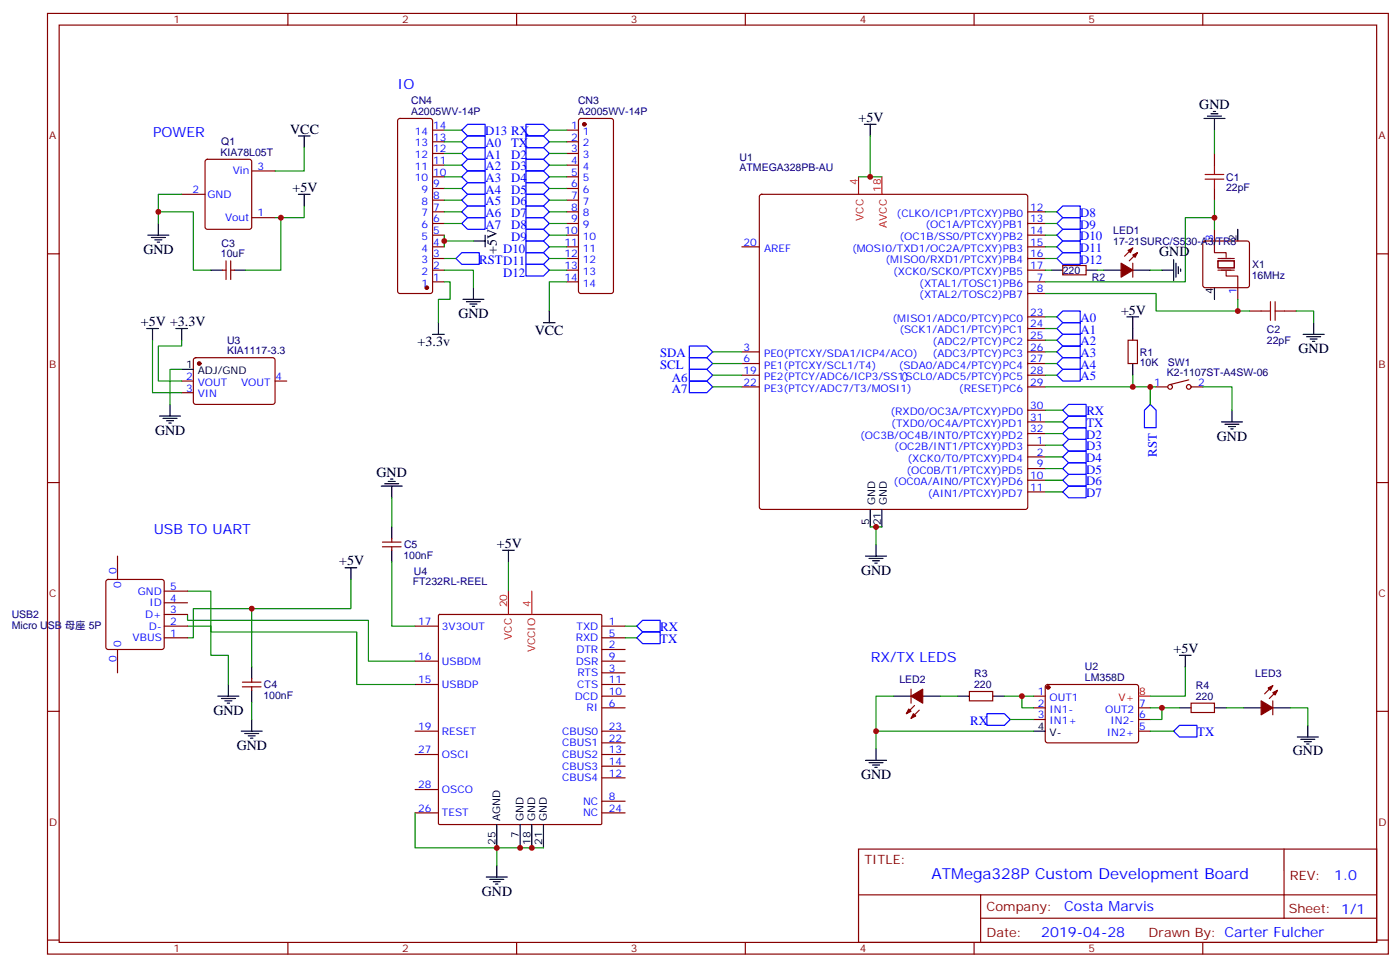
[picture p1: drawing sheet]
<svg xmlns="http://www.w3.org/2000/svg" width="423mm" height="292mm" viewBox="0 0 423 292" stroke-linecap="round" stroke-linejoin="round" font-family="sans-serif">
<g fill="none" stroke="#870000" stroke-width=".35">
<path d="M14.4 4.1h405.3v284.3h-405.3zM17.9 7.6h398.3v277.3h-398.3zM87 4.1v3.5M156.2 4.1v3.5M225.3 4.1v3.5M294.5 4.1v3.5M363.6 4.1v3.5M120.4 36l.5-.2h9.2l.5 .2 .2 .5v51.5l-.3 .5-.4 .2h-9.2l-.5-.2-.2-.5v-51.5zM130.8 39.3h3.5M171.3 39.3h3.6M175.1 36l.5-.2h9.1l.5 .2 .3 .5v51.5l-.3 .5-.5 .2h-9.1l-.5-.2-.2-.5v-51.5zM54.9 58.7h7.1"/>
<path d="M62.2 48.4l.5-.2h12.7l.6 .4 .1 20-.5 .7h-12.9l-.7-.4v-20zM76.1 51.7h7M130.8 42.9h3.5M130.8 46.4h3.5M130.8 49.9h3.5M130.8 53.4h3.5M130.8 57h3.5M171.3 42.9h3.6M171.3 46.4h3.6M171.3 49.9h3.6M171.3 53.4h3.6M171.3 57h3.6"/>
<path d="M367.1 46.4v3.5M367.1 57v3.5M14.4 76.7h3.5M68.3 78.8v5.7M69.7 78.8v5.7M76.1 65.8h7M130.8 74.6h3.5M130.8 64h3.5M130.8 67.6h3.5M130.8 71.1h3.5M130.8 78.1h3.5M130.8 60.5h3.5"/>
<path d="M171.3 74.6h3.6M171.3 64h3.6M171.3 67.6h3.6M171.3 71.1h3.6M171.3 78.1h3.6M171.3 60.5h3.6M224.3 74.6h5.3M310.7 74.6h5.3M310.7 64h5.3M310.7 67.6h5.3M310.7 71.1h5.3M310.7 78.1h5.3"/>
<path d="M342.4 75l-2.4 2.4M342.4 79.6v4.2M343.9 76.4l-2.5 2.4M363.8 73.1l.5-.3h12.7l.5 .3 .2 .5v12.7l-.2 .5-.5 .2h-12.7l-.5-.3-.2-.4v-12.7zM367.1 69.3v3.5M416.2 76.7h3.5M67.3 81.7h1M69.7 81.7h1.1M130.8 85.2h3.5M130.8 81.7h3.5M171.3 85.2h3.6M171.3 81.7h3.6"/>
<path d="M310.7 85.2h5.3M310.7 88.7h5.3M310.7 95.8h5.3M310.7 99.3h5.3M310.7 81.7h5.3M321.3 80.3h7v2.8h-7zM374.2 87v3.5M377.7 94h3.5M388.3 94h3.5M54.9 115.2h3.6M54.9 118.7h3.6M58.7 108.3l.5-.2 23.5 .1 .4 .6v13l-.7 .4h-23.5l-.4-.7v-12.7z"/>
<path d="M83.1 115.2h3.6M224.3 106.4h5.3M224.3 109.9h5.3M224.3 116.9h5.3M224.3 113.4h5.3M310.7 106.4h5.3M310.7 109.9h5.3M310.7 116.9h5.3M310.7 102.8h5.3M310.7 113.4h5.3M341 102.8h2.9v7.1h-2.9zM349.5 116.9h3.5"/>
<path d="M359.4 114.8l-5.7 1.4M360.1 116.9h3.5M310.7 134.6h5.3M310.7 138.1h5.3M310.7 124h5.3M310.7 127.5h5.3M310.7 131.1h5.3M14.4 145.9h3.5M310.7 141.6h5.3M310.7 145.2h5.3M310.7 148.7h5.3M416.2 145.9h3.5"/>
<path d="M32.2 175.4l.5-.2h16.2l.5 .2 .2 .5v19.7l-.2 .5-.5 .2h-16.2l-.5-.2-.2-.5v-19.7zM35.5 168.1v7.1M49.6 178.7h7.1M115.6 165.3h5.6M115.6 163.9h5.6M118.4 162.8v1.1M118.4 165.3v1M35.5 196.3v7.1M49.6 192.8h7.1M49.6 189.3h7.1M49.6 185.7h7.1M49.6 182.2h7.1"/>
<path d="M125.5 199.8h7M125.5 189.3h7M132.6 185.9l.3-.2h48.7l.3 .2v63l-.2 .3h-48.8l-.3-.2zM181.9 192.8h7.1M181.9 199.8h7.1M181.9 189.3h7.1M181.9 196.3h7.1M14.4 215h3.5M73.3 207.6h5.6M73.3 206.2h5.6M76.1 205.1v1.1M76.1 207.6v1.1"/>
<path d="M125.5 206.9h7M181.9 210.4h7.1M181.9 214h7.1M181.9 206.9h7.1M181.9 203.4h7.1M275.4 208.3v4.2M276.5 213.3l-2.5 2.4M277.9 214.7l-2.5 2.4M293.1 209h7v2.8h-7zM312.5 210.4h3.5M312.5 214h3.5M312.5 217.5h3.5"/>
<path d="M316.2 207.1l.5-.2 27.1 .1 .4 .6-.1 16.5-.6 .4h-27.1l-.4-.7v-16.2zM344.2 214h3.5M344.2 217.5h3.5M360.1 212.5h7v2.9h-7zM384.8 207.3l-2.5 2.4M384.8 211.8v4.3M386.2 208.7l-2.5 2.4M416.2 215h3.5M125.5 221h7M125.5 228.1h7M125.5 238.7h7M181.9 221h7.1"/>
<path d="M181.9 235.1h7.1M181.9 228.1h7.1M181.9 231.6h7.1M181.9 224.5h7.1M344.2 221h3.5M125.5 245.7h7M181.9 245.7h7.1M181.9 242.2h7.1M259.5 256.6h156.7v28.3h-156.7zM388.2 256.7v20.8M259.6 270.5h156.4M296.4 277.5h119.6"/>
<path d="M296.4 270.5v14.1M14.4 284.2h3.5M87 284.9v3.5M156.2 284.9v3.5M225.3 284.9v3.5M294.5 284.9v3.5M363.6 284.9v3.5M416.2 284.2h3.5"/>
<circle cx="353.7" cy="116.9" r=".71"/>
<circle cx="359.4" cy="116.9" r=".71"/>
</g>
<path d="M229.8 58.9l.5-.2h79.7l.5 .2 .2 .5v93.9l-.2 .5-.5 .2h-79.7l-.5-.2-.2-.5v-93.9z" fill="none" stroke="#850000" stroke-width=".35"/>
<path d="M259.5 53.4v5.3M266.6 53.4v5.3M153.7 178.7v7M160.8 178.7v7M344.2 210.4h3.5" fill="none" stroke="#f00" stroke-width=".35"/>
<g fill="none" stroke="#000" stroke-width=".35">
<path d="M261.3 37.6h3.5M263.1 37.6v3.5M364 35.8h6.3M365 35.1h4.3M366.1 34.4h2.1M366.8 33.7h.7M367.1 35.8v3.5M90.2 41.1h3.5M90.2 58.7h3.5M92 41.1v3.5M92 58.7v3.6M44.7 71.1h6.3"/>
<path d="M45.8 71.8h4.2M46.8 72.5h2.1M47.5 73.2h.7M47.9 67.6v3.5M143.1 72.8h3.5M146.6 71.1v3.5M354.8 78.5v6.3M355.5 79.6v4.2M374.2 69.3v3.5M44.3 99.3h3.6M46.1 99.3v3.5M53.2 99.3h3.5"/>
<path d="M54.9 99.3v3.5M63.7 81.7h3.6M70.8 81.7h3.5M132.5 97.5v3.6M139.9 90.5h6.4M141 91.2h4.2M142.1 91.9h2.1M142.8 92.6h.7M143.1 87v3.5M164.3 97.5h3.5M166.1 94v3.5M317.7 81.7h3.6"/>
<path d="M328.3 81.7h3.6M333.6 81.7h5.3M340.7 95.8h3.5M342.4 95.8v7M342.4 81.7h5.3M351.3 81.7h3.5M356.2 80.6v2.1M356.9 81.3v.7M367.1 87v3.5M397.1 97.5v3.6M54.9 111.7h3.6M130.8 101.1h3.5"/>
<path d="M342.4 109.9v3.5M393.9 101.1h6.4M395 101.8h4.2M396.1 102.5h2.1M396.8 103.2h.7M48.2 125.8h6.4M49.3 126.5h4.2M50.3 127.2h2.2M51 127.9h.8M51.4 122.2v3.6M369.3 127.5h6.3M370.3 128.2h4.2"/>
<path d="M371.4 128.9h2.1M372.1 129.6h.7M372.4 124v3.5M115.3 146.9h6.3M116.3 146.2h4.2M117.4 145.5h2.1M118.1 144.8h.7M118.4 146.9v3.6M118.4 159.3v3.5M263.1 154v5.3M266.6 154v5.3M104.3 171.6h3.5"/>
<path d="M106.1 171.6v3.6M118.4 166.3v3.6M151.9 166.3h3.6M153.7 166.3v3.6M261.7 168.1h6.3M262.7 168.8h4.2M263.8 169.5h2.1M264.5 170.2h.7M264.8 164.6v3.5M356.6 198.1h3.5M358.3 198.1v3.5M65.9 210.4h6.3"/>
<path d="M66.9 211.1h4.3M68 211.8h2.1M68.7 212.5h.7M69 206.9v3.5M76.1 201.6v3.5M76.1 208.7v3.5M76.1 217.5v3.5M270.1 210.4h5.3M278.9 210.4h5.3M289.5 210.4h3.6M300.1 210.4h3.5M356.6 214h3.5"/>
<path d="M367.1 214h3.6M376 214h5.2M384.8 214h5.3M395.4 219.3v3.5M72.9 221h6.4M74 221.7h4.2M75 222.4h2.2M75.7 223.1h.7M261.7 229.8h6.3M262.7 230.5h4.2M263.8 231.2h2.1M264.5 232h.7"/>
<path d="M264.8 226.3v3.5M312.5 221h3.5M392.2 222.8h6.3M393.2 223.5h4.3M394.3 224.2h2.1M395 224.9h.7M150.2 249.2v7.1M157.2 249.2v7.1M160.8 249.2v7.1M164.3 249.2v7.1M147 265.1h6.4M148.1 265.8h4.2"/>
<path d="M149.1 266.5h2.1M149.8 267.2h.7M150.2 261.6v3.5"/>
</g>
<g fill="none" stroke="#008700" stroke-width=".35">
<path d="M134.3 39.3h5.3M166.1 39.3h5.2M367.1 39.3v7.1M54.9 58.7h-7v8.9M92 44.6v7.1h-8.9M134.3 53.4h5.3M134.3 57h5.3M134.3 49.9h5.3M134.3 46.4h5.3M134.3 42.9h5.3M166.1 53.4h5.2M166.1 57h5.2"/>
<path d="M166.1 49.9h5.2M166.1 46.4h5.2M166.1 42.9h5.2M263.1 41.1v12.3h-3.6M263.1 53.4h3.5M47.9 64h10.6v17.7h5.2M84.9 65.8v15.9h-10.6M92 62.3v3.5h-8.9M134.3 78.1h3.5M134.3 67.6h5.3M134.3 64h5.3M134.3 71.1v3.5"/>
<path d="M134.3 72.8h8.8M134.3 60.5h5.3M166.1 78.1h5.2M166.1 74.6h5.2M166.1 71.1h5.2M166.1 67.6h5.2M166.1 64h5.2M166.1 60.5h5.2M316 78.1h3.5M316 74.6h3.5M316 71.1h3.5M316 67.6h3.5"/>
<path d="M316 64h3.5M367.1 69.3v-3.5h-8.8v19.4h-42.3M367.1 60.5v5.3M134.3 81.7h8.8v5.3M134.3 85.2h1.8v5.3h-3.6v7M166.1 81.7h5.2M171.3 85.2h-5.2v8.8M316 88.7h33.5v5.3h24.7v-3.5M316 81.7h1.7M316 95.8h3.5M316 99.3h3.5M331.9 81.7h1.7"/>
<path d="M347.7 81.7h3.6M374.2 94h3.5M391.8 94h5.3v3.5M46.1 102.8v15.9h8.8M54.9 102.8v1.8h-7v10.6h7M54.9 111.7h-3.5v10.5M215.4 116.9h8.9M215.4 106.4h8.9M215.4 109.9h8.9M215.4 113.4h8.9M316 116.9h33.5M316 102.8h3.5"/>
<path d="M316 106.4h3.5M316 109.9h3.5M316 113.4h3.5M342.4 113.4v3.5M347.7 116.9v5.3M363.6 116.9h8.8v7.1M316 127.5h5.3M316 124h5.3M316 131.1h5.3M316 134.6h5.3M316 138.1h5.3M118.4 150.5v8.8"/>
<path d="M263.1 159.3h1.7M266.6 159.3h-1.8v5.3M316 141.6h5.3M316 145.2h5.3M316 148.7h5.3M56.7 178.7h7v19.4h5.3v8.8M106.1 175.2v8.8h-47.6v8.8h-1.8M118.4 169.9v19.4h7.1M153.7 169.9v8.8M56.7 185.7v1.8h54.7v12.3h14.1M56.7 189.3h7v1.7h44.1v15.9h17.7M76.1 184v17.6"/>
<path d="M189 192.8h3.5M189 189.3h3.5M76.1 212.2v5.3M270.1 210.4h-5.3v15.9M284.2 210.4h5.3M303.6 210.4h5.3M305.4 217.5h7.1M312.5 210.4h-3.6v3.6h3.6M347.7 214h8.9M351.3 214v3.5h-3.6M358.3 201.6v8.8h-10.6M370.7 214h5.3"/>
<path d="M390.1 214h5.3v5.3M264.8 221h47.7M347.7 221h7.1M125.5 245.7v10.6h38.8M150.2 256.3v5.3"/>
</g>
<g fill="none" stroke="#00f" stroke-width=".35">
<path d="M139.6 39.3l1.8-1.7h5.2v3.5h-5.2zM159 37.6h5.3l1.8 1.7-1.8 1.8h-5.3zM139.6 42.9l1.8-1.8h5.2v3.5h-5.2zM139.6 46.4l1.8-1.8h5.2v3.6h-5.2zM139.6 49.9l1.8-1.7h5.2v3.5h-5.2zM139.6 53.4l1.8-1.7h5.2v3.5h-5.2zM139.6 57l1.8-1.8h5.2v3.5h-5.2zM159 41.1h5.3l1.8 1.8-1.8 1.7h-5.3zM159 44.6h5.3l1.8 1.8-1.8 1.8h-5.3zM159 48.2h5.3l1.8 1.7-1.8 1.8h-5.3zM159 51.7h5.3l1.8 1.7-1.8 1.8h-5.3zM159 55.2h5.3l1.8 1.8-1.8 1.7h-5.3z"/>
<path d="M159 58.7h5.3l1.8 1.8-1.8 1.8h-5.3zM137.8 78.1l1.8-1.7h5.3v3.5h-5.3zM139.6 60.5l1.8-1.8h5.2v3.6h-5.2zM139.6 64l1.8-1.7h5.2v3.5h-5.2zM139.6 67.6l1.8-1.8h5.2v3.5h-5.2zM159 62.3h5.3l1.8 1.7-1.8 1.8h-5.3zM159 65.8h5.3l1.8 1.8-1.8 1.7h-5.3zM159 69.3h5.3l1.8 1.8-1.8 1.7h-5.3zM159 72.8h5.3l1.8 1.8-1.8 1.8h-5.3zM159 76.4h5.3l1.8 1.7-1.8 1.8h-5.3zM159 79.9h5.3l1.8 1.8-1.8 1.7h-5.3zM319.5 74.6l1.8-1.8h5.3v3.6h-5.3z"/>
<path d="M319.5 67.6l1.8-1.8h5.3v3.5h-5.3zM321.3 76.4h5.3v3.5h-5.3l-1.8-1.8zM321.3 69.3h5.3v3.5h-5.3l-1.8-1.7zM321.3 62.3h5.3v3.5h-5.3l-1.8-1.8zM319.5 99.3l1.8-1.8h5.3v3.6h-5.3zM321.3 94h5.3v3.5h-5.3l-1.8-1.7zM208.4 104.6h5.3l1.7 1.8-1.7 1.7h-5.3zM208.4 108.1h5.3l1.7 1.8-1.7 1.8h-5.3zM208.4 115.2h5.3l1.7 1.7-1.7 1.8h-5.3zM208.4 111.7h5.3l1.7 1.7-1.7 1.8h-5.3zM319.5 106.4l1.8-1.8h5.3v3.5h-5.3zM319.5 113.4l1.8-1.7h5.3v3.5h-5.3z"/>
<path d="M321.3 101.1h5.3v3.5h-5.3l-1.8-1.8zM321.3 108.1h5.3v3.6h-5.3l-1.8-1.8zM321.3 127.5l1.7-1.7h5.3v3.5h-5.3zM321.3 124l1.7-1.8h5.3v3.6h-5.3zM321.3 131.1l1.7-1.8h5.3v3.5h-5.3zM321.3 134.6l1.7-1.8h5.3v3.5h-5.3zM321.3 138.1l1.7-1.8h5.3v3.6h-5.3zM347.7 122.2l1.8 1.8v5.3h-3.5v-5.3zM321.3 141.6l1.7-1.7h5.3v3.5h-5.3zM321.3 145.2l1.7-1.8h5.3v3.5h-5.3zM321.3 148.7l1.7-1.8h5.3v3.6h-5.3zM192.5 189.3l1.8-1.8h5.3v3.5h-5.3z"/>
<path d="M192.5 192.8l1.8-1.8h5.3v3.6h-5.3zM298.3 215.7h5.3l1.8 1.8-1.8 1.8h-5.3zM356.6 219.3h5.2v3.5h-5.2l-1.8-1.8z"/>
</g>
<path d="M367.1 72.8v3.6h3.6v1.4M368.2 78.8h4.9v2.2h-4.9zM368.2 78.1h4.9M368.2 81.7h4.9M370.7 82v1.4h3.5v3.6" fill="none" stroke="#870012" stroke-width=".35"/>
<path d="M364.3 54.2h5.7M364.3 52.7h5.7M367.1 49.9v2.8M367.1 54.2v2.8M381.2 94h2.9M384.1 91.2v5.6M385.5 91.2v5.6M385.5 94h2.8" fill="none" stroke="#a10000" stroke-width=".35"/>
<g fill="#870000" stroke="#870000" stroke-width=".35">
<path d="M338.9 79.6l3.5 2.1-3.5 2.1z"/>
<path d="M342.4 77.1l1.5-.7-.8 1.4z"/>
<path d="M341 75.7l1.4-.7-.7 1.4z"/>
<path d="M275.4 210.4l3.5-2.1v4.2z"/>
<path d="M274.7 214.3l.7 .7-1.4 .7z"/>
<path d="M276.1 215.7l.7 .7-1.4 .7z"/>
<path d="M381.2 211.8l3.6 2.2-3.6 2.1z"/>
<path d="M384.8 209.4l1.4-.7-.7 1.4z"/>
<path d="M383.4 208l1.4-.7-.7 1.4z"/>
<circle cx="316.9" cy="207.8" r=".53"/>
<circle cx="60.2" cy="109.9" r=".53"/>
<circle cx="176.6" cy="37.6" r=".53"/>
<circle cx="129" cy="87" r=".53"/>
</g>
<g fill="#c00">
<circle cx="134.3" cy="72.8" r=".88"/>
<circle cx="157.2" cy="256.3" r=".88"/>
<circle cx="160.8" cy="256.3" r=".88"/>
<circle cx="264.8" cy="159.3" r=".88"/>
<circle cx="263.1" cy="53.4" r=".88"/>
<circle cx="351.3" cy="214" r=".88"/>
<circle cx="264.8" cy="221" r=".88"/>
<circle cx="308.9" cy="210.4" r=".88"/>
<circle cx="47.9" cy="64" r=".88"/>
<circle cx="367.1" cy="65.8" r=".88"/>
<circle cx="342.4" cy="116.9" r=".88"/>
<circle cx="347.7" cy="116.9" r=".88"/>
<circle cx="374.2" cy="94" r=".88"/>
<circle cx="84.9" cy="65.8" r=".88"/>
<circle cx="150.2" cy="256.3" r=".88"/>
<circle cx="76.1" cy="184" r=".88"/>
</g>
<text font-size="4.6" fill="#00f" x="281.6" y="265.7">ATMega328P Custom Development Board</text>
<g font-size="4.2" fill="#00f">
<text x="120.2" y="27">IO</text>
<text x="46.3" y="41.3">POWER</text>
<text x="46.5" y="161.4">USB TO UART</text>
<text x="263.2" y="200">RX/TX LEDS</text>
<text x="403.3" y="265.9">1.0</text>
<text x="321.7" y="275.5">Costa Marvis</text>
<text x="314.8" y="283.3">2019-04-28</text>
</g>
<g font-size="4.2">
<text x="362.5" y="33">GND</text>
<text x="87.7" y="40.4">VCC</text>
<text x="259.5" y="36.9">+5V</text>
<text x="88.4" y="58">+5V</text>
<text x="43.3" y="76.7">GND</text>
<text x="150.2" y="76.9" transform="rotate(-90 150.2 76.9)">+5V</text>
<text x="350.4" y="77.4">GND</text>
<text x="338.9" y="95.1">+5V</text>
<text x="42.6" y="98.6">+5V +3.3V</text>
<text x="138.6" y="96.2">GND</text>
<text x="161.7" y="101.1">VCC</text>
<text x="126.3" y="104.6">+3.3v</text>
<text x="392.5" y="106.7">GND</text>
<text x="46.9" y="131.3">GND</text>
<text x="367.8" y="133.2">GND</text>
<text x="113.8" y="144.1">GND</text>
<text x="150.2" y="165.6">+5V</text>
<text x="102.6" y="170.9">+5V</text>
<text x="260.3" y="173.7">GND</text>
<text x="354.8" y="197.4">+5V</text>
<text x="64.5" y="216">GND</text>
<text x="71.6" y="226.6">GND</text>
<text x="390.8" y="228.4">GND</text>
<text x="260.3" y="235.4">GND</text>
<text x="145.7" y="270.7">GND</text>
</g>
<g font-size="3.9" fill="#00f">
<text x="146.7" y="40.9">D13 RX</text>
<text x="146.7" y="48">A1</text>
<text x="146.7" y="44.4">A0</text>
<text x="154.5" y="44.5">TX</text>
<text x="146.7" y="51.5">A2</text>
<text x="154.5" y="48">D2</text>
<text x="154.5" y="51.5">D3</text>
<text x="146.7" y="55">A3</text>
<text x="146.7" y="58.6">A4</text>
<text x="154.5" y="55.1">D4</text>
<text x="154.5" y="58.6">D5</text>
<text x="146.7" y="62.1">A5</text>
<text x="146.7" y="65.6">A6</text>
<text x="154.5" y="62.1">D6</text>
<text x="154.5" y="65.6">D7</text>
<text x="326.6" y="65.6">D8</text>
<text x="146.7" y="69.1">A7</text>
<text x="154.5" y="69.2">D8</text>
<text x="326.6" y="69.1">D9</text>
<text x="152.1" y="76.6">D10</text>
<text x="154.5" y="72.7">D9</text>
<text x="326.6" y="76.2">D11</text>
<text x="326.6" y="72.7">D10</text>
<text x="144.9" y="79.7">RSTD11</text>
<text x="152.1" y="83.6">D12</text>
<text x="326.6" y="79.7">D12</text>
<text x="326.7" y="97.4">A0</text>
<text x="326.7" y="100.9">A1</text>
<text x="199.6" y="107.9">SDA</text>
<text x="326.7" y="104.4">A2</text>
<text x="326.7" y="107.9">A3</text>
<text x="199.6" y="111.5">SCL</text>
<text x="326.7" y="111.5">A4</text>
<text x="203.1" y="118.9">A7</text>
<text x="203.1" y="115.3">A6</text>
<text x="326.7" y="115">A5</text>
<text x="328.4" y="125.6">RX</text>
<text x="328.4" y="129.1">TX</text>
<text x="328.3" y="132.6">D2</text>
<text x="328.3" y="136.2">D3</text>
<text x="328.3" y="139.7">D4</text>
<text x="328.3" y="143.2">D5</text>
<text x="349.7" y="138.1" transform="rotate(-90 349.7 138.1)">RST</text>
<text x="328.3" y="146.7">D6</text>
<text x="328.3" y="150.3">D7</text>
<text x="199.6" y="190.8">RX</text>
<text x="199.6" y="194.4">TX</text>
<text x="293.3" y="219.1">RX</text>
<text x="361.9" y="222.6">TX</text>
</g>
<g font-size="3.9" fill="#800">
<text x="261.3" y="261.2">TITLE:</text>
<text x="389.9" y="265.9">REV:</text>
<text x="298.2" y="275.4">Company:</text>
<text x="389.6" y="276">Sheet: 1/1</text>
<text x="298.2" y="283.1">Date:</text>
<text x="347.2" y="283.2">Drawn By: Carter Fulcher</text>
</g>
<g font-size="3.2" fill="#800">
<text x="52.5" y="7.1">1</text>
<text x="121.6" y="7.1">2</text>
<text x="190.7" y="7.1">3</text>
<text x="259.9" y="7.1">4</text>
<text x="329" y="7.1">5</text>
<text x="14.9" y="42.2">A</text>
<text x="416.7" y="42.2">A</text>
<text x="14.9" y="111.3">B</text>
<text x="416.7" y="111.3">B</text>
<text x="14.9" y="180.4">C</text>
<text x="416.7" y="180.4">C</text>
<text x="14.9" y="249.6">D</text>
<text x="416.7" y="249.6">D</text>
<text x="52.5" y="287.9">1</text>
<text x="121.6" y="287.9">2</text>
<text x="190.7" y="287.9">3</text>
<text x="259.9" y="287.9">4</text>
<text x="329" y="287.9">5</text>
</g>
<g font-size="3.2" fill="#000080">
<text x="124.3" y="34.7">A2005WV-14P</text>
<text x="124.3" y="31.5">CN4</text>
<text x="174.7" y="34.7">A2005WV-14P</text>
<text x="174.7" y="31.5">CN3</text>
<text x="66.7" y="47.1">KIA78L05T</text>
<text x="66.9" y="43.9">Q1</text>
<text x="223.6" y="51.7">ATMEGA328PB-AU</text>
<text x="223.6" y="48.6">U1</text>
<text x="370.7" y="57.7">22pF</text>
<text x="370.7" y="54.6">C1</text>
<text x="336.6" y="70.7">LED1</text>
<text x="66.8" y="77.8">10uF</text>
<text x="67" y="74.6">C3</text>
<text x="336.6" y="73.9">17-21SURC/S530-A3/TR8</text>
<text x="321.3" y="82.9">220</text>
<text x="378.6" y="81.1">X1</text>
<text x="330.1" y="85">R2</text>
<text x="378.4" y="84.2">16MHz</text>
<text x="383" y="100.5">C2</text>
<text x="68.6" y="107.1">KIA1117-3.3</text>
<text x="68.6" y="103.9">U3</text>
<text x="344.6" y="107.5">R1</text>
<text x="383" y="104">22pF</text>
<text x="344.6" y="110.7">10K</text>
<text x="352.8" y="113.8">K2-1107ST-A4SW-06</text>
<text x="353" y="110.5">SW1</text>
<text x="122.1" y="165.7">C5</text>
<text x="122" y="168.9">100nF</text>
<text x="125.1" y="173.7">U4</text>
<text x="124.8" y="176.9">FT232RL-REEL</text>
<text x="3.5" y="190.1">Micro USB</text>
<text x="3.5" y="186.9">USB2</text>
<text x="19.6" y="190.1">母座 5P</text>
<text x="328" y="202.7">U2</text>
<text x="79.8" y="208.1">C4</text>
<text x="271.9" y="206.4">LED2</text>
<text x="294.5" y="208">220</text>
<text x="294.5" y="204.8">R3</text>
<text x="328" y="205.8">LM358D</text>
<text x="361.5" y="208.3">R4</text>
<text x="379.5" y="204.6">LED3</text>
<text x="79.6" y="211.2">100nF</text>
<text x="361.5" y="211.5">220</text>
</g>
<g font-size="3.2" fill="#00f">
<text x="125.4" y="40.7">14</text>
<text x="131" y="39">14</text>
<text x="172.7" y="39">1</text>
<text x="176.2" y="40.7">1</text>
<text x="125.4" y="47.8">12</text>
<text x="125.4" y="44.3">13</text>
<text x="131" y="46">12</text>
<text x="131" y="42.5">13</text>
<text x="172.7" y="42.5">2</text>
<text x="172.7" y="46">3</text>
<text x="176.2" y="44.3">2</text>
<text x="176.2" y="47.8">3</text>
<text x="70.3" y="52.7">Vin</text>
<text x="77.9" y="51.3">3</text>
<text x="125.4" y="51.3">11</text>
<text x="131" y="53.1">10</text>
<text x="131" y="49.6">11</text>
<text x="172.7" y="49.6">4</text>
<text x="172.7" y="53.1">5</text>
<text x="176.2" y="51.3">4</text>
<text x="58.2" y="58.4">2</text>
<text x="62.7" y="59.8">GND</text>
<text x="125.4" y="54.9">10</text>
<text x="127.5" y="58.4">9</text>
<text x="131" y="56.6">9</text>
<text x="172.7" y="56.6">6</text>
<text x="176.2" y="54.9">5</text>
<text x="176.2" y="58.4">6</text>
<text x="77.9" y="65.4">1</text>
<text x="127.5" y="65.4">7</text>
<text x="127.5" y="61.9">8</text>
<text x="131" y="63.7">7</text>
<text x="131" y="60.1">8</text>
<text x="172.7" y="60.1">7</text>
<text x="172.7" y="63.7">8</text>
<text x="176.2" y="61.9">7</text>
<text x="176.2" y="65.4">8</text>
<text x="271" y="65.5">(CLKO/ICP1/PTCXY)PB0</text>
<text x="311.4" y="63.7">12</text>
<text x="68" y="66.9">Vout</text>
<text x="127.5" y="69">6</text>
<text x="131" y="70.7">5</text>
<text x="131" y="67.2">6</text>
<text x="170.7" y="70.7">10</text>
<text x="172.7" y="67.2">9</text>
<text x="176.2" y="69">9</text>
<text x="279.7" y="69.1">(OC1A/PTCXY)PB1</text>
<text x="311.4" y="67.2">13</text>
<text x="311.4" y="70.7">14</text>
<text x="127.5" y="76">4</text>
<text x="127.5" y="72.5">5</text>
<text x="131" y="77.8">3</text>
<text x="131" y="74.3">4</text>
<text x="170.7" y="74.3">11</text>
<text x="170.7" y="77.8">12</text>
<text x="176.2" y="72.5">10</text>
<text x="176.2" y="76">11</text>
<text x="224.8" y="74.3">20</text>
<text x="231" y="76.1">AREF</text>
<text x="257.6" y="76.1">(MOSI0/TXD1/OC2A/PTCXY)PB3</text>
<text x="271.9" y="72.6">(OC1B/SS0/PTCXY)PB2</text>
<text x="311.4" y="74.3">15</text>
<text x="311.4" y="77.8">16</text>
<text x="366.8" y="72.8" transform="rotate(-90 366.8 72.8)">3</text>
<text x="127.5" y="83.1">2</text>
<text x="127.5" y="79.6">3</text>
<text x="131" y="81.3">2</text>
<text x="170.7" y="81.3">13</text>
<text x="176.2" y="79.6">12</text>
<text x="176.2" y="83.1">13</text>
<text x="267.7" y="79.6">(MISO0/RXD1/PTCXY)PB4</text>
<text x="270" y="83.2">(XCK0/SCK0/PTCXY)PB5</text>
<text x="311.4" y="81.3">17</text>
<text x="127.5" y="86.6">1</text>
<text x="131" y="84.8">1</text>
<text x="170.7" y="84.8">14</text>
<text x="176.2" y="86.6">14</text>
<text x="277.9" y="86.7">(XTAL1/TOSC1)PB6</text>
<text x="313.4" y="84.8">7</text>
<text x="313.4" y="88.4">8</text>
<text x="373.8" y="89" transform="rotate(-90 373.8 89)">1</text>
<text x="277.9" y="90.2">(XTAL2/TOSC2)PB7</text>
<text x="311.4" y="95.4">23</text>
<text x="269.8" y="97.3">(MISO1/ADC0/PTCY)PC0</text>
<text x="271.9" y="100.8">(SCK1/ADC1/PTCY)PC1</text>
<text x="311.4" y="99">24</text>
<text x="224.8" y="106">3</text>
<text x="231" y="107.9">PE0(PTCXY/SDA1/ICP4/ACO)</text>
<text x="281.9" y="104.3">(ADC2/PTCY)PC2</text>
<text x="281.9" y="107.9">(ADC3/PTCY)PC3</text>
<text x="311.4" y="102.5">25</text>
<text x="311.4" y="106">26</text>
<text x="224.8" y="109.5">6</text>
<text x="224.8" y="113.1">19</text>
<text x="231" y="111.4">PE1(PTCXY/SCL1/T4)</text>
<text x="271.7" y="111.4">(SDA0/ADC4/PTCY)PC4</text>
<text x="311.4" y="109.5">27</text>
<text x="311.4" y="113.1">28</text>
<text x="56.3" y="114.8">2</text>
<text x="56.3" y="118.4">3</text>
<text x="59.8" y="116.6">VOUT</text>
<text x="72.9" y="116.6">VOUT</text>
<text x="83.3" y="114.8">4</text>
<text x="224.8" y="116.6">22</text>
<text x="231" y="118.4">PE3(PTCY/ADC7/T3/MOSI1)</text>
<text x="231" y="114.9">PE2(PTCY/ADC6/ICP3/SS1)</text>
<text x="272.3" y="114.9">(SCL0/ADC5/PTCY)PC5</text>
<text x="289.9" y="118.4">(RESET)PC6</text>
<text x="311.4" y="116.6">29</text>
<text x="348.9" y="116.6">1</text>
<text x="362.2" y="116.6">2</text>
<text x="59.8" y="120.1">VIN</text>
<text x="269.2" y="125.5">(RXD0/OC3A/PTCXY)PD0</text>
<text x="311.4" y="123.6">30</text>
<text x="269.4" y="129">(TXD0/OC4A/PTCXY)PD1</text>
<text x="311.4" y="127.2">31</text>
<text x="311.4" y="130.7">32</text>
<text x="260" y="132.6">(OC3B/OC4B/INT0/PTCXY)PD2</text>
<text x="270.3" y="136.1">(OC2B/INT1/PTCXY)PD3</text>
<text x="313.4" y="134.2">1</text>
<text x="313.4" y="137.8">2</text>
<text x="274" y="143.1">(OC0B/T1/PTCXY)PD5</text>
<text x="274.3" y="139.6">(XCK0/T0/PTCXY)PD4</text>
<text x="313.4" y="141.3">9</text>
<text x="270.1" y="146.7">(OC0A/AIN0/PTCXY)PD6</text>
<text x="311.4" y="144.8">10</text>
<text x="311.4" y="148.3">11</text>
<text x="280.5" y="150.2">(AIN1/PTCXY)PD7</text>
<text x="35.2" y="173.4" transform="rotate(-90 35.2 173.4)">0</text>
<text x="36.6" y="177.9" transform="rotate(-90 36.6 177.9)">0</text>
<text x="41.6" y="179.7">GND</text>
<text x="51.4" y="178.3">5</text>
<text x="45.2" y="183.3">ID</text>
<text x="51.4" y="185.4">3</text>
<text x="51.4" y="181.9">4</text>
<text x="43.9" y="186.8">D+</text>
<text x="45" y="190.3">D-</text>
<text x="51.4" y="188.9">2</text>
<text x="126.4" y="188.9">17</text>
<text x="133.6" y="190.3">3V3OUT</text>
<text x="174.3" y="190.3">TXD</text>
<text x="184" y="188.9">1</text>
<text x="36.6" y="195.6" transform="rotate(-90 36.6 195.6)">0</text>
<text x="40.1" y="193.9">VBUS</text>
<text x="51.4" y="192.4">1</text>
<text x="174" y="193.9">RXD</text>
<text x="174.3" y="197.4">DTR</text>
<text x="184" y="192.4">5</text>
<text x="184" y="196">2</text>
<text x="35.2" y="200.1" transform="rotate(-90 35.2 200.1)">0</text>
<text x="126.4" y="199.5">16</text>
<text x="133.6" y="200.9">USBDM</text>
<text x="174" y="200.9">DSR</text>
<text x="184" y="199.5">9</text>
<text x="184" y="203">3</text>
<text x="126.4" y="206.6">15</text>
<text x="133.6" y="208">USBDP</text>
<text x="174.5" y="208">CTS</text>
<text x="174.5" y="204.4">RTS</text>
<text x="184" y="206.6">11</text>
<text x="173.8" y="211.5">DCD</text>
<text x="177.3" y="215">RI</text>
<text x="184" y="213.6">6</text>
<text x="184" y="210.1">10</text>
<text x="313.8" y="210.1">1</text>
<text x="313.8" y="213.6">2</text>
<text x="317.3" y="211.8">OUT1</text>
<text x="317.3" y="215.4">IN1-</text>
<text x="334.1" y="215.4">OUT2</text>
<text x="344.4" y="213.6">7</text>
<text x="126.4" y="220.7">19</text>
<text x="184" y="220.7">23</text>
<text x="313.8" y="217.1">3</text>
<text x="317.3" y="218.9">IN1+</text>
<text x="335.7" y="218.9">IN2-</text>
<text x="344.4" y="220.7">5</text>
<text x="344.4" y="217.1">6</text>
<text x="126.4" y="227.7">27</text>
<text x="133.6" y="222.1">RESET</text>
<text x="170" y="225.6">CBUS1</text>
<text x="170" y="222.1">CBUS0</text>
<text x="184" y="227.7">13</text>
<text x="184" y="224.2">22</text>
<text x="334.6" y="222.4">IN2+</text>
<text x="133.6" y="229.1">OSCI</text>
<text x="170" y="229.1">CBUS2</text>
<text x="170" y="232.7">CBUS3</text>
<text x="184" y="231.2">14</text>
<text x="126.4" y="238.3">28</text>
<text x="133.6" y="239.7">OSCO</text>
<text x="170" y="236.2">CBUS4</text>
<text x="184" y="234.8">12</text>
<text x="126.4" y="245.4">26</text>
<text x="176.3" y="243.2">NC</text>
<text x="184" y="245.4">24</text>
<text x="184" y="241.8">8</text>
<text x="133.6" y="246.8">TEST</text>
<text x="176.3" y="246.8">NC</text>
</g>
<g font-size="3.2" fill="#f00">
<text x="259.2" y="56" transform="rotate(-90 259.2 56)">4</text>
<text x="266.2" y="58" transform="rotate(-90 266.2 58)">18</text>
<text x="261" y="66.7" transform="rotate(-90 261 66.7)">VCC</text>
<text x="268.1" y="68.9" transform="rotate(-90 268.1 68.9)">AVCC</text>
<text x="153.4" y="183.6" transform="rotate(-90 153.4 183.6)">20</text>
<text x="160.4" y="183.6" transform="rotate(-90 160.4 183.6)">4</text>
<text x="154.8" y="193.4" transform="rotate(-90 154.8 193.4)">VCC</text>
<text x="161.8" y="197.2" transform="rotate(-90 161.8 197.2)">VCCIO</text>
<text x="338.1" y="211.8">V+</text>
<text x="344.4" y="210.1">8</text>
</g>
<g font-size="3.2">
<text x="373.8" y="72.8" transform="rotate(-90 373.8 72.8)">2</text>
<text x="366.8" y="89" transform="rotate(-90 366.8 89)">4</text>
<text x="56.3" y="111.3">1</text>
<text x="59.8" y="113.1">ADJ/GND</text>
<text x="264.6" y="152.6" transform="rotate(-90 264.6 152.6)">GND</text>
<text x="268.1" y="152.6" transform="rotate(-90 268.1 152.6)">GND</text>
<text x="262.7" y="158.7" transform="rotate(-90 262.7 158.7)">5</text>
<text x="266.2" y="158.7" transform="rotate(-90 266.2 158.7)">21</text>
<text x="313.8" y="220.7">4</text>
<text x="317.3" y="222.4">V-</text>
<text x="151.2" y="248.2" transform="rotate(-90 151.2 248.2)">AGND</text>
<text x="158.3" y="248.2" transform="rotate(-90 158.3 248.2)">GND</text>
<text x="161.8" y="248.2" transform="rotate(-90 161.8 248.2)">GND</text>
<text x="165.3" y="248.2" transform="rotate(-90 165.3 248.2)">GND</text>
<text x="149.8" y="255.4" transform="rotate(-90 149.8 255.4)">25</text>
<text x="156.9" y="253.4" transform="rotate(-90 156.9 253.4)">7</text>
<text x="160.4" y="255.4" transform="rotate(-90 160.4 255.4)">18</text>
<text x="163.9" y="255.4" transform="rotate(-90 163.9 255.4)">21</text>
</g>
</svg>
